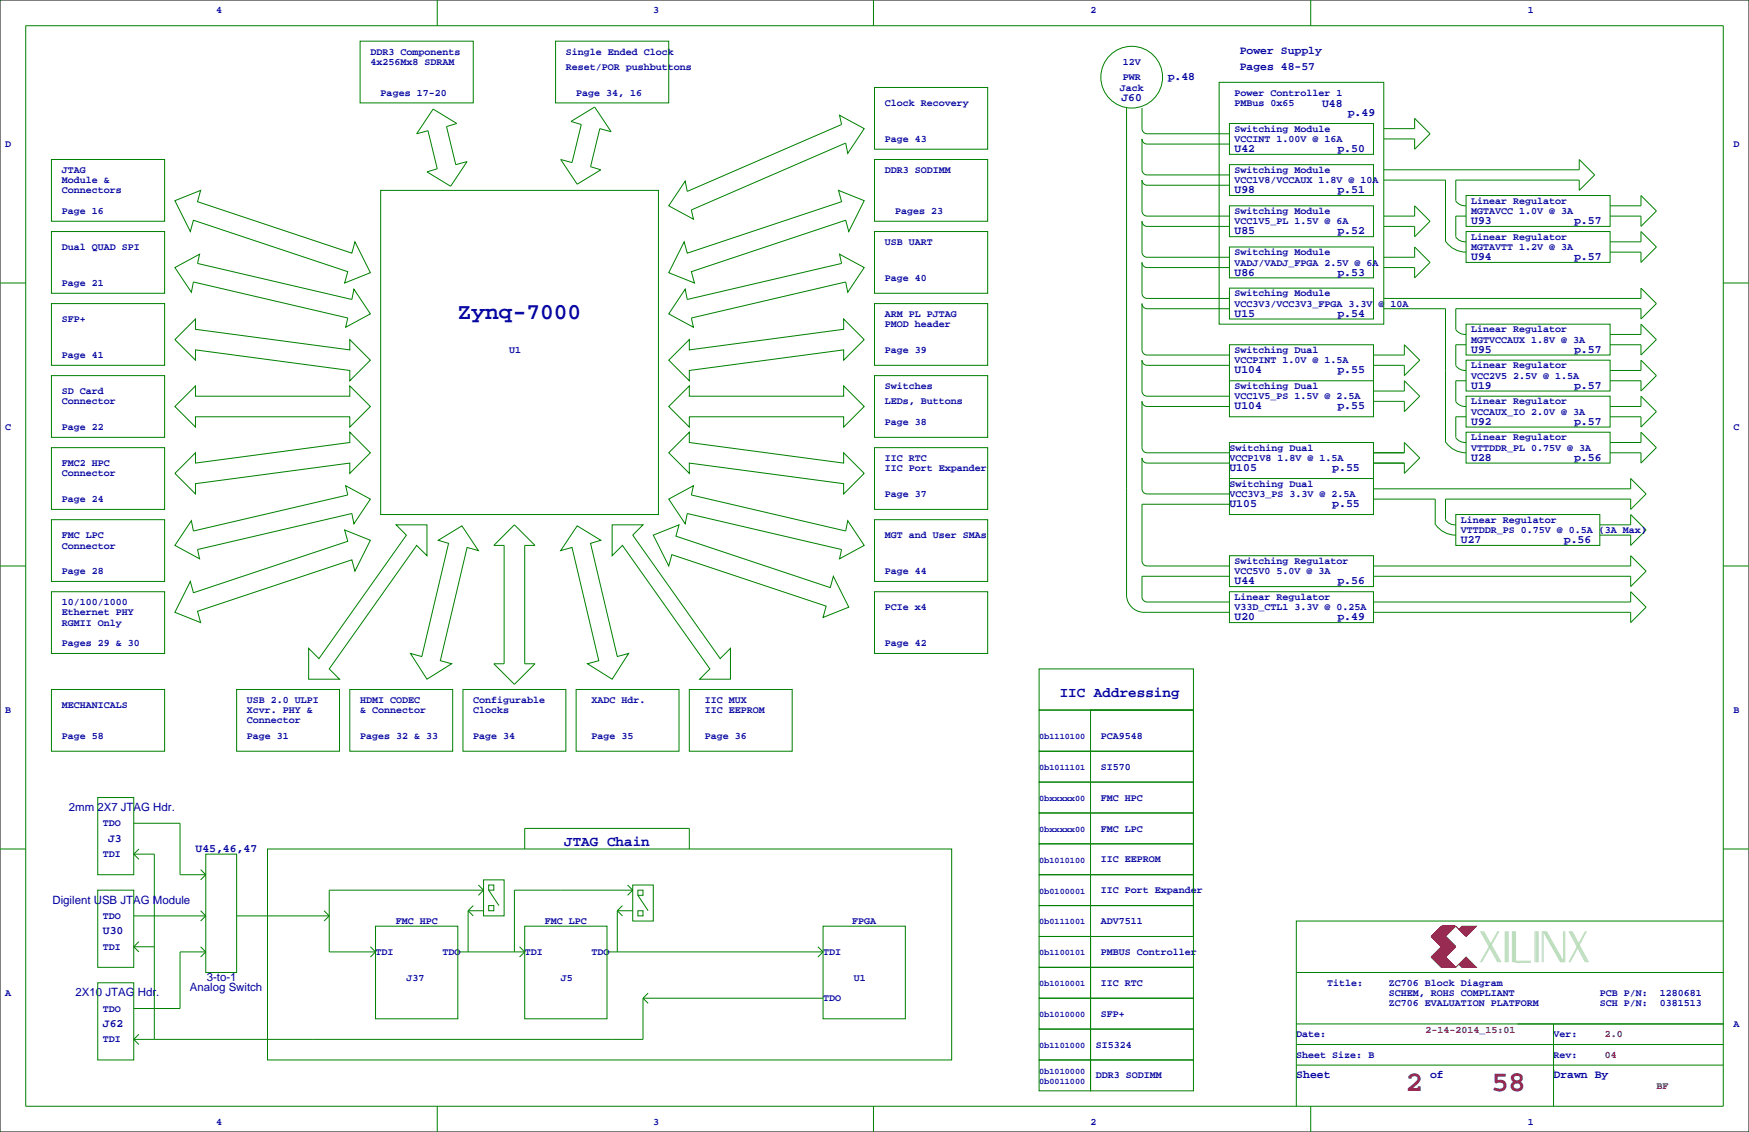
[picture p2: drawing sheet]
<svg xmlns="http://www.w3.org/2000/svg" width="432mm" height="279mm" viewBox="0 0 432 279" stroke-linecap="round" stroke-linejoin="round" font-family="sans-serif">
<path d="M0 0h431.8v279.4h-431.8z" fill="none" stroke="#000" stroke-width=".25"/>
<g fill="none" stroke="#008000" stroke-width=".25">
<path d="M6.3 6.4h419.1v266.6h-419.1zM88.9 10.2h27.9v15.2h-27.9zM107.9 0v6.4M137.2 10.2h27.9v15.2h-27.9zM215.6 0v6.4M323.6 0v6.4M12.7 39.4h27.9v15.2h-27.9zM106.9 26.9l5.9 3.6-2.6 .7 2.3 9.4 2.8-.7-4 6.1-5.9-3.6 2.5-.7-2.2-9.4-2.8 .7zM141 30l5.8-3.6 4.1 6.1-2.8-.7-2.3 9.3 2.5 .8-5.8 3.6-4.1-6.1 2.8 .7 2.3-9.4zM215.9 21.6h27.9v15.2h-27.9zM215.9 39.4h27.9v15.2h-27.9zM278.1 26.7v120.6"/>
<path d="M281.9 26.7v5.1a1.27 1.27 0 0 0 1.3 1.2h20.3M301 20.3h40.6v59.7h-40.6zM303.5 30.5h35.6v7.6h-35.6zM303.5 35.6h-20.3a1.27 1.27 0 0 1-1.3-1.3v7.6a1.27 1.27 0 0 0 1.3 1.3h20.3M341.6 31.8h7.6v-2.6l3.9 3.8-3.9 3.8v-2.5h-7.6M12.7 57.2h27.9v15.2h-27.9zM43.2 49.5l6.3-2.5-.7 2.8 38.1 12.7 .7-2.8 3.8 7.6-6.3 2.5 .8-2.7-38.1-12.7-.8 2.8zM94 47h68.6v80h-68.6zM168.9 59.7l.8 2.8 38.1-12.7-.8-2.8 6.4 2.5-3.9 7.7-.7-2.8-38.1 12.7 .7 2.7-6.3-2.5zM169.2 44.7l.5 2.5 38.1-16.5-.5-2.3 6.1 3.4-4.1 6-.5-2.5-38.1 16.5 .5 2.3-6.1-3.3zM215.9 57.2h27.9v15.2h-27.9zM303.5 40.6h35.6v7.7h-35.6z"/>
<path d="M303.5 50.8h35.6v7.6h-35.6zM303.5 55.9h-20.3a1.27 1.27 0 0 1-1.3-1.3v7.6a1.27 1.27 0 0 0 1.3 1.3h20.3M303.5 45.7h-20.3a1.27 1.27 0 0 1-1.3-1.3v7.7a1.27 1.27 0 0 0 1.3 1.2h20.3M341.6 44.4h15.3v15.3M341.6 41.9h48.3v-2.5l3.8 3.8-3.8 3.8v-2.6h-30.5v5.1M341.6 53.3h7.6v-2.5l3.9 3.8-3.9 3.8v-2.5h-7.6M357 59.6a6.1 6.1 0 0 0 4.9 2.6M359.4 49.6l1.1 .9 1.4 .3M361.9 57.2h35.6v7.6h-35.6zM361.9 48.3h35.6v7.6h-35.6zM361.9 53.3h-2.5v5.2l1.1 .9 1.4 .3M397.5 50.8h7.6v-2.5l3.8 3.8-3.8 3.8v-2.6h-7.6"/>
<path d="M397.5 59.7h7.6v-2.5l3.8 3.8-3.8 3.8v-2.6h-7.6M0 69.8h6.3M12.7 74.9h27.9v15.3h-27.9zM43.2 66l6.1-3.3-.5 2.3 38.1 8.9 .5-2.5 4 6.1-6.1 3.3 .6-2.3-38.1-8.9-.6 2.5zM169.2 71.4l.5 2.5 38.1-8.9-.5-2.3 6.1 3.3-4.1 6.1-.5-2.5-38.1 8.9 .5 2.3-6.1-3.3zM215.9 74.9h27.9v15.3h-27.9zM303.5 71.1h35.6v7.6h-35.6zM303.5 61h35.6v7.6h-35.6zM303.5 76.2h-20.3a1.27 1.27 0 0 1-1.3-1.3v11.5a1.27 1.27 0 0 0 1.3 1.2h20.3M303.5 66h-20.3a1.27 1.27 0 0 1-1.3-1.2v7.6a1.27 1.27 0 0 0 1.3 1.3h20.3M341.6 76.2h15.3v33M341.6 73.7h63.5v-2.6l3.8 3.8-3.8 3.8v-2.5h-45.7v5.1"/>
<path d="M341.6 63.5h7.6v-2.5l3.9 3.8-3.9 3.8v-2.6h-7.6M425.4 69.8h6.4M12.7 92.7h27.9v15.2h-27.9zM43.2 83.8l5.1-5.1v2.6l38.1 5.1v-2.6l5 5.1-5 5.1v-2.6l-38.1-5v2.5zM170.2 83.8v2.6l38.1-5.1v-2.6l5.1 5.1-5.1 5.1v-2.5l-38.1 5v2.6l-5.1-5.1zM215.9 92.7h27.9v15.2h-27.9zM303.5 85.1h35.6v17.8h-35.6zM303.5 90.2h-20.3a1.27 1.27 0 0 1-1.3-1.3v7.6a1.27 1.27 0 0 0 1.3 1.3h20.3M303.5 94h35.6M339.1 87.6h7.6v-2.5l3.8 3.8-3.8 3.8v-2.5h-7.6M339.1 96.5h7.6v-2.5l3.8 3.8-3.8 3.8v-2.5h-7.6M359.4 99.1l1.1 1 1.4 .2"/>
<path d="M359.4 90.2l1.1 1 1.4 .2M359.4 81.3l1.1 1 1.4 .2M361.9 88.9h35.6v7.6h-35.6zM361.9 80h35.6v7.6h-35.6zM361.9 97.8h35.6v7.6h-35.6zM361.9 94h-2.5v5.1M361.9 85.1h-2.5v5.1M397.5 91.4h7.6v-2.5l3.8 3.8-3.8 3.8v-2.5h-7.6M397.5 82.5h7.6v-2.5l3.8 3.8-3.8 3.8v-2.5h-7.6M12.7 110.5h27.9v15.2h-27.9zM43.2 100.3l5.1-5.1v2.6h38.1v-2.6l5 5.1-5 5.1v-2.5h-38.1v2.5zM48.3 111.8v2.5l38.1-5.1v-2.5l5 5.1-5 5v-2.5l-38.1 5.1v2.5l-5.1-5.1z"/>
<path d="M165.1 111.8l5.1-5.1v2.5l38.1 5.1v-2.5l5.1 5-5.1 5.1v-2.5l-38.1-5.1v2.5zM165.1 100.3l5.1-5.1v2.6h38.1v-2.6l5.1 5.1-5.1 5.1v-2.5h-38.1v2.5zM215.9 110.5h27.9v15.2h-27.9zM226.1 114.3h.1M303.5 109.2h35.6v17.8h-35.6zM303.5 114.3h-20.3a1.27 1.27 0 0 1-1.3-1.3v7.7a1.27 1.27 0 0 0 1.3 1.2h20.3M303.5 100.3h-20.3a1.27 1.27 0 0 1-1.3-1.2v11.4a1.27 1.27 0 0 0 1.3 1.3h20.3M303.5 118.1h35.6M339.1 111.8h7.6v-2.6l3.8 3.8-3.8 3.8v-2.5h-7.6M357 109.2a6.1 6.1 0 0 0 4.9 2.6M359.4 108l1.1 .9 1.4 .3M361.9 106.7h35.6v7.6h-35.6z"/>
<path d="M361.9 102.9h-2.5v5M397.5 109.2h7.6v-2.5l3.8 3.8-3.8 3.8v-2.5h-7.6M397.5 100.3h7.6v-2.5l3.8 3.8-3.8 3.8v-2.5h-7.6M0 139.7h6.3M12.7 128.3h27.9v15.2h-27.9zM47.2 128.5l.6 2.6 38.1-8.9-.6-2.3 6.1 3.3-4 6.1-.5-2.6-38.1 8.9 .5 2.3-6.1-3.3zM97.8 129.5h7.6v7.7l-2.5-2.6-21.6 30.5 2.5 2.5h-7.6v-7.6l2.5 2.6 21.6-30.5zM108.2 133.3l5.8-3.5 4.1 6.1-2.8-.8-6.6 28 2.8 .7-6.1 3.8-4.1-6.3 2.8 .8 6.6-28zM127 129.5l5.1 5.1h-2.6v29.2h2.6l-5.1 5.1-5.1-5.1h2.6v-29.2h-2.6zM142.5 129.8l5.8 3.5-2.5 .8 6.6 28 2.8-.8-4.1 6.3-6.1-3.8 2.8-.7-6.6-28-2.8 .8zM151.1 129.5h7.6l-2.5 2.6 21.6 30.5 2.5-2.6v7.6h-7.6l2.6-2.5-21.6-30.5-2.6 2.6zM161.3 132.1l6.3-2.6-.7 2.8 38.1 12.7 .7-2.8 3.8 7.7-6.3 2.5 .8-2.8-38.1-12.7-.8 2.8z"/>
<path d="M165.1 123.2l6.1-3.3-.5 2.3 38.1 8.9 .5-2.6 4.1 6.1-6.1 3.3 .5-2.3-38.1-8.9-.5 2.6zM215.9 128.3h27.9v15.2h-27.9zM303.5 137.2h35.6v7.6h-35.6zM303.5 124.5h-21.6v13.9a1.27 1.27 0 0 0 1.3 1.3h20.3M339.1 139.7h63.5v-2.5l3.8 3.8-3.8 3.8v-2.6h-63.5M339.1 120.7h63.5v-2.6l3.8 3.8-3.8 3.8v-2.5h-45.7v5.1M339.1 123.2h15.2v6.3M354.4 129.5a6.1 6.1 0 0 0 5 2.6M356.8 128.3l1.2 1 1.4 .2M359.4 127h35.6v7.6h-35.6zM395 129.5h7.6v-2.5l3.8 3.8-3.8 3.8v-2.5h-7.6M425.4 139.7h6.4"/>
<path d="M12.7 146h27.9v15.3h-27.9zM47 143.5l.8 2.8 38.1-12.7-.8-2.8 6.3 2.5-3.8 7.7-.7-2.8-38.1 12.7 .7 2.8-6.3-2.6zM215.9 146h27.9v15.3h-27.9zM278.2 147.3a4.3 4.3 0 0 0 3.7 3.8M281.9 151.1h21.6M303.5 146h35.6v7.7h-35.6zM303.5 142.2h-21.6v5.1a1.27 1.27 0 0 0 1.3 1.3h20.3M339.1 148.6h63.5v-2.6l3.8 3.9-3.8 3.8v-2.6h-63.5M12.7 170.2h27.9v15.2h-27.9zM58.4 170.2h25.4v15.2h-25.4zM86.4 170.2h25.4v15.2h-25.4zM114.3 170.2h25.4v15.2h-25.4z"/>
<path d="M142.2 170.2h25.4v15.2h-25.4zM170.2 170.2h25.4v15.2h-25.4zM256.5 165.1h38.1v10.2h-38.1zM256.5 175.3h38.1v10.1h-38.1zM269.2 175.3h25.4v63.5h-25.4zM24.1 196.8h8.9v19.1h-8.9zM256.5 185.4h38.1v7.6h-38.1zM256.5 193h38.1v7.7h-38.1zM0 209.5h6.3M24.1 219.7h8.9v19.1h-8.9zM33 210.8h5.1v45.7M33 210.8l1.3 1.3"/>
<path d="M33 203.2h11.4v12.7h6.4M34.3 209.5l-1.3 1.3M49.5 214.6l1.3 1.3M50.8 210.8h7.6v29.2h-7.6zM50.8 215.9l-1.3 1.3M66 209.5h168.9v52.1h-168.9zM118.1 218.4l1.3 1.3M119.4 217.2h5.1v8.9h-5.1zM119.4 219.7h-38.1v15.2h11.4M119.4 219.7l-1.3 1.3M120.6 218.4h1.3v1.3h-1.3zM120.6 219.7l2.6 3.8"/>
<path d="M129.5 209.5v-5h40.7v5M154.9 218.4l1.3 1.3M156.2 218.4h5.1v8.9h-5.1zM156.2 219.7h-29.2v15.2M156.2 219.7l-1.3 1.3M157.5 219.7h1.2v1.3h-1.2zM256.5 215.9h38.1v7.6h-38.1zM256.5 208.3h38.1v7.6h-38.1zM256.5 200.7h38.1v7.6h-38.1zM425.4 209.5h6.4M33 226.1h17.8M33 233.7l1.3 1.2"/>
<path d="M33 233.7h5.1M34.3 232.4l-1.3 1.3M49.5 233.7l1.3 1.2M49.5 224.8l1.3 1.3M50.8 234.9h-6.4v14h-11.4M50.8 234.9l-1.3 1.3M50.8 226.1l-1.3 1.2M58.4 226.1h22.9M80 224.8l1.3 1.3M81.3 226.1l-1.3 1.2M91.4 233.7l1.3 1.2M92.7 228.6h20.3v22.9h-20.3z"/>
<path d="M92.7 234.9l-1.3 1.3M113 234.9h16.5M115.6 224.8h3.8M115.6 224.8v10.1M115.6 224.8l1.2 1.3M116.8 223.5l-1.2 1.3M120.6 223.5h1.3v1.3h-1.3zM128.3 233.7l1.2 1.2M129.5 228.6h20.4v22.9h-20.4zM129.5 234.9l-1.2 1.3M149.9 234.9h53.3M152.4 224.8l1.3 1.3"/>
<path d="M152.4 224.8h3.8M152.4 224.8v10.1M153.7 223.5l-1.3 1.3M157.5 224.8h1.2v1.3h-1.2zM157.5 221l2.5 3.8M201.9 233.7l1.3 1.2M203.2 228.6h20.3v22.9h-20.3zM203.2 234.9l-1.3 1.3M256.5 238.8h12.7v7.6h-12.7zM256.5 231.1h12.7v7.7h-12.7zM256.5 223.5h38.1v7.6h-38.1zM269.2 238.8h25.4v7.6h-25.4z"/>
<path d="M425.4 227.3h-105.4v35.6M24.1 242.6h8.9v19h-8.9zM33 256.5l1.3 1.3M34.3 255.3l-1.3 1.2M158.7 246.4h44.5M158.7 246.4l1.3 1.2M158.7 246.4v10.1h-125.7M160 245.1l-1.3 1.3M256.5 254h12.7v7.6h-12.7zM256.5 246.4h12.7v7.6h-12.7zM269.2 254h25.4v7.6h-25.4zM269.2 246.4h25.4v7.6h-25.4z"/>
<path d="M320 257.8h105.4M320 252.7h105.4M320 240h105.4M383.5 252.7v20.3M107.9 273v6.4M215.6 273v6.4M256.5 261.6h12.7v7.6h-12.7zM269.2 261.6h25.4v7.6h-25.4zM320 262.9v10.1M320 262.9h105.4M323.6 273v6.4M383.5 264.2h.1"/>
<circle cx="279.4" cy="19" r="7.6"/>
</g>
<g fill="none" stroke="#800000" stroke-width=".25">
<path d="M353.3 236.2l2.6 2.6h3.5M353.3 231.1l2.6 2.6M353.6 231.1l2.5 2.6M353.6 236.2l2.5 2.6M353.8 231.1l2.6 2.6M353.8 236.2l2.6 2.6M354.1 231.1l2.5 2.6M354.1 236.2l2.5 2.6M354.3 231.1l2.6 2.6M354.3 236.2l2.6 2.6M354.6 231.1l2.5 2.6M354.6 236.2l2.5 2.6"/>
<path d="M354.8 231.1l2.6 2.6M354.8 236.2l2.6 2.6M355.1 231.1l2.5 2.6M355.1 236.2l2.5 2.6M355.3 231.1l2.6 2.6M355.3 236.2l2.6 2.6M355.6 231.1l2.5 2.6M355.6 236.2l2.5 2.6M355.9 231.1l2.5 2.6M355.9 236.2l2.5 2.6M356.1 231.1l2.5 2.6M356.1 236.2l2.5 2.6"/>
<path d="M356.4 231.1l2.5 2.6M356.4 236.2l2.5 2.6M356.6 231.1l2.6 2.6M356.6 236.2l2.6 2.6M356.9 231.1l2.5 2.6M356.9 236.2l2.5 2.6M359.4 228.6l2.5 2.5M360.2 238l.7 .8h3.6l-2.6-2.6-2.5 2.6M360.4 237.7l1 1.1M360.4 238l.8 .8M360.7 237.5l1.2 1.3M360.7 237.7l1 1.1"/>
<path d="M360.9 237.2l1.6 1.6M360.9 237.5l1.3 1.3M361.2 237l1.8 1.8M361.2 237.2l1.5 1.6M361.4 236.7l2.1 2.1M361.4 237l1.8 1.8M361.7 236.5l2.3 2.3M361.7 236.7l2 2.1M361.9 236.5l2.3 2.3"/>
</g>
<g fill="none" stroke="#c0c0c0" stroke-width=".25">
<path d="M365.5 229.9l4.3 7.6M365.8 229.9l4.3 7.6M366 229.9l4.3 7.6M366.3 229.9l4.3 7.6M369.8 229.9l-4.3 7.6M370.1 229.9l-4.3 7.6M371.6 229.9v7.6M371.9 229.9v7.6M372.1 229.9v7.6M372.4 229.9v7.6M373.4 229.9v7.6M373.6 229.9v7.6"/>
<path d="M373.9 229.9v7.6M374.1 229.9v7.6h3.9M374.1 237.2h3.9M379 229.9v7.6M379.2 229.9v7.6M379.5 229.9v7.6M379.7 229.9v7.6M380.7 229.9v7.6M381 237.5v-7.6l4.3 7.6M381.3 229.9l4.3 7.6M381.5 229.9l4.3 7.6M381.8 229.9l4.3 7.6v-7.6"/>
<path d="M386.3 229.9v7.6M387.3 229.9l4.1 7.6M387.6 229.9l4.1 7.6M387.9 229.9l4 7.6M388.1 229.9l4.1 7.6M391.4 229.9l-4.1 7.6M391.7 229.9l-4.1 7.6"/>
</g>
<g fill="none" stroke="#f00" stroke-width=".25">
<path d="M355.9 233.7l-2.6 2.5h3.6l2.5-2.5M355.9 228.6h3.5l-2.5 2.5h-3.6zM356.1 233.7l-2.5 2.5M356.1 228.6l-2.5 2.5M356.4 233.7l-2.6 2.5M356.4 228.6l-2.6 2.5M356.6 233.7l-2.5 2.5M356.6 228.6l-2.5 2.5M356.9 233.7l-2.6 2.5M356.9 228.6l-2.6 2.5M357.1 233.7l-2.5 2.5M357.1 228.6l-2.5 2.5"/>
<path d="M357.4 233.7l-2.6 2.5M357.4 228.6l-2.6 2.5M357.6 233.7l-2.5 2.5M357.6 228.6l-2.5 2.5M357.9 233.7l-2.6 2.5M357.9 228.6l-2.6 2.5M358.1 233.7l-2.5 2.5M358.1 228.6l-2.5 2.5M358.4 233.7l-2.5 2.5M358.4 228.6l-2.5 2.5M358.6 233.7l-2.5 2.5M358.6 228.6l-2.5 2.5"/>
<path d="M358.9 233.7l-2.5 2.5M358.9 228.6l-2.5 2.5M359.2 233.7l-2.6 2.5M359.2 228.6l-2.6 2.5M360.2 229.4l.7-.8h3.6l-2.6 2.5M361.2 228.6l-.8 .8M361.4 228.6l-1 1M361.7 228.6l-1 1M361.9 228.6l-1.2 1.3M362.2 228.6l-1.3 1.3M362.5 228.6l-1.6 1.5M362.7 228.6l-1.5 1.5"/>
<path d="M363 228.6l-1.8 1.8M363.2 228.6l-1.8 1.8M363.5 228.6l-2.1 2M363.7 228.6l-2 2M364 228.6l-2.3 2.3M364.2 228.6l-2.3 2.3"/>
</g>
<g font-size="7.1" fill="#400040">
<text x="347" y="269.3">2</text>
<text x="368.2" y="269.3">58</text>
</g>
<text font-size="5.6" fill="#0000a0" x="113" y="78.9">Zynq-7000</text>
<g font-size="3.5" fill="#0000a0">
<text x="261.6" y="172">IIC Addressing</text>
<text x="139.3" y="208.8">JTAG Chain</text>
</g>
<g font-size="2.8" fill="#0000a0">
<text x="306.1" y="13.4">Power Supply</text>
<text x="306.1" y="17.2">Pages 48-57</text>
<text x="288.3" y="19.7">p.48</text>
<text x="276.9" y="24.8">J60</text>
<text x="326.4" y="26.3">U48</text>
<text x="332.7" y="28.6">p.49</text>
<text x="304.8" y="37.5">U42</text>
<text x="330.2" y="37.5">p.50</text>
<text x="304.8" y="47.7">U98</text>
<text x="330.2" y="47.7">p.51</text>
<text x="304.8" y="57.8">U85</text>
<text x="330.2" y="57.8">p.52</text>
<text x="363.2" y="55.3">U93</text>
<text x="388.6" y="55.3">p.57</text>
<text x="363.2" y="64.2">U94</text>
<text x="388.6" y="64.2">p.57</text>
<text x="304.8" y="68">U86</text>
<text x="330.2" y="68">p.53</text>
<text x="304.8" y="78.2">U15</text>
<text x="330.2" y="78.2">p.54</text>
<text x="363.2" y="87.1">U95</text>
<text x="388.6" y="87.1">p.57</text>
<text x="304.8" y="92.1">U104</text>
<text x="330.2" y="92.1">p.55</text>
<text x="363.2" y="95.9">U19</text>
<text x="388.6" y="95.9">p.57</text>
<text x="304.8" y="101">U104</text>
<text x="330.2" y="101">p.55</text>
<text x="363.2" y="104.8">U92</text>
<text x="388.6" y="104.8">p.57</text>
<text x="363.2" y="113.7">U28</text>
<text x="388.6" y="113.7">p.56</text>
<text x="303.5" y="116.3">U105</text>
<text x="328.9" y="116.3">p.55</text>
<text x="303.5" y="125.2">U105</text>
<text x="328.9" y="125.2">p.55</text>
<text x="360.7" y="134">U27</text>
<text x="386.1" y="134">p.56</text>
<text x="304.8" y="144.2">U44</text>
<text x="330.2" y="144.2">p.56</text>
<text x="304.8" y="153.1">U20</text>
<text x="330.2" y="153.1">p.49</text>
<text x="17" y="200.1">2mm 2X7 JTAG Hdr.</text>
<text x="26.7" y="207.7">J3</text>
<text x="48.3" y="210.2">U45,46,47</text>
<text x="13" y="223">Digilent USB JTAG Module</text>
<text x="25.4" y="230.6">U30</text>
<text x="18.7" y="245.9">2X10 JTAG Hdr.</text>
<text x="46.9" y="244.6">Analog Switch</text>
<text x="51" y="242.1">3-to-1</text>
<text x="25.4" y="253.4">J62</text>
<text x="320" y="266.1">Sheet</text>
<text x="353.1" y="266.1">of</text>
<text x="383.5" y="266.1">Drawn By</text>
</g>
<g font-size="2.5" fill="#0000a0">
<text x="53.3" y="3.3">4</text>
<text x="161.3" y="3.3">3</text>
<text x="269.2" y="3.3">2</text>
<text x="377.2" y="3.3">1</text>
<text x="91.4" y="13.5">DDR3 Components</text>
<text x="91.4" y="16">4x256Mx8 SDRAM</text>
<text x="139.7" y="13.5">Single Ended Clock</text>
<text x="139.7" y="17.3">Reset/POR pushbuttons</text>
<text x="277.2" y="16">12V</text>
<text x="94" y="23.6">Pages 17-20</text>
<text x="142.2" y="23.6">Page 34, 16</text>
<text x="276.4" y="22.4">Jack</text>
<text x="277.2" y="19.8">PWR</text>
<text x="304.8" y="23.6">Power Controller 1</text>
<text x="218.4" y="26.2">Clock Recovery</text>
<text x="304.8" y="26.2">PMBus 0x65</text>
<text x="218.4" y="35.1">Page 43</text>
<text x="304.8" y="32.5">Switching Module</text>
<text x="304.8" y="35.1">VCCINT 1.00V @ 16A</text>
<text x="1.3" y="36.3">D</text>
<text x="428" y="36.3">D</text>
<text x="15.2" y="42.7">JTAG</text>
<text x="15.2" y="45.2">Module &amp;</text>
<text x="15.2" y="47.8">Connectors</text>
<text x="218.4" y="42.7">DDR3 SODIMM</text>
<text x="304.8" y="45.2">VCC1V8/VCCAUX 1.8V @ 10A</text>
<text x="304.8" y="42.7">Switching Module</text>
<text x="15.2" y="52.8">Page 16</text>
<text x="221" y="52.8">Pages 23</text>
<text x="304.8" y="52.8">Switching Module</text>
<text x="363.2" y="50.3">Linear Regulator</text>
<text x="363.2" y="52.8">MGTAVCC 1.0V @ 3A</text>
<text x="304.8" y="55.4">VCC1V5_PL 1.5V @ 6A</text>
<text x="363.2" y="59.2">Linear Regulator</text>
<text x="15.2" y="61.7">Dual QUAD SPI</text>
<text x="218.4" y="60.5">USB UART</text>
<text x="304.8" y="63">Switching Module</text>
<text x="304.8" y="65.5">VADJ/VADJ_FPGA 2.5V @ 6A</text>
<text x="363.2" y="61.7">MGTAVTT 1.2V @ 3A</text>
<text x="15.2" y="70.6">Page 21</text>
<text x="218.4" y="69.3">Page 40</text>
<text x="304.8" y="73.2">Switching Module</text>
<text x="304.8" y="75.7">VCC3V3/VCC3V3_FPGA 3.3V @ 10A</text>
<text x="15.2" y="79.5">SFP+</text>
<text x="218.4" y="80.8">PMOD header</text>
<text x="218.4" y="78.2">ARM PL PJTAG</text>
<text x="363.2" y="82">Linear Regulator</text>
<text x="15.2" y="88.4">Page 41</text>
<text x="125.7" y="87.1">U1</text>
<text x="218.4" y="87.1">Page 39</text>
<text x="304.8" y="87.1">Switching Dual</text>
<text x="304.8" y="89.7">VCCPINT 1.0V @ 1.5A</text>
<text x="363.2" y="84.6">MGTVCCAUX 1.8V @ 3A</text>
<text x="363.2" y="90.9">Linear Regulator</text>
<text x="363.2" y="93.5">VCC2V5 2.5V @ 1.5A</text>
<text x="15.2" y="99.8">Connector</text>
<text x="15.2" y="97.3">SD Card</text>
<text x="218.4" y="99.8">LEDs, Buttons</text>
<text x="218.4" y="96">Switches</text>
<text x="304.8" y="96">Switching Dual</text>
<text x="304.8" y="98.6">VCC1V5_PS 1.5V @ 2.5A</text>
<text x="363.2" y="99.8">Linear Regulator</text>
<text x="1.3" y="106.2">C</text>
<text x="15.2" y="106.2">Page 22</text>
<text x="218.4" y="104.9">Page 38</text>
<text x="363.2" y="102.4">VCCAUX_IO 2.0V @ 3A</text>
<text x="428" y="106.2">C</text>
<text x="218.4" y="113.8">IIC RTC</text>
<text x="303.5" y="111.3">Switching Dual</text>
<text x="303.5" y="113.8">VCCP1V8 1.8V @ 1.5A</text>
<text x="363.2" y="108.7">Linear Regulator</text>
<text x="363.2" y="111.3">VTTDDR_PL 0.75V @ 3A</text>
<text x="15.2" y="117.6">Connector</text>
<text x="15.2" y="115.1">FMC2 HPC</text>
<text x="218.4" y="116.3">IIC Port Expander</text>
<text x="15.2" y="124">Page 24</text>
<text x="218.4" y="122.7">Page 37</text>
<text x="303.5" y="120.1">Switching Dual</text>
<text x="303.5" y="122.7">VCC3V3_PS 3.3V @ 2.5A</text>
<text x="360.7" y="129">Linear Regulator</text>
<text x="360.7" y="131.6">VTTDDR_PS 0.75V @ 0.5A (3A Max)</text>
<text x="15.2" y="135.4">Connector</text>
<text x="15.2" y="132.8">FMC LPC</text>
<text x="218.4" y="132.8">MGT and User SMAs</text>
<text x="15.2" y="141.7">Page 28</text>
<text x="218.4" y="141.7">Page 44</text>
<text x="304.8" y="139.2">Switching Regulator</text>
<text x="304.8" y="141.7">VCC5V0 5.0V @ 3A</text>
<text x="15.2" y="149.4">10/100/1000</text>
<text x="304.8" y="148.1">Linear Regulator</text>
<text x="15.2" y="154.4">RGMII Only</text>
<text x="15.2" y="151.9">Ethernet PHY</text>
<text x="218.4" y="150.6">PCIe x4</text>
<text x="304.8" y="150.6">V33D_CTL1 3.3V @ 0.25A</text>
<text x="15.2" y="159.5">Pages 29 &amp; 30</text>
<text x="218.4" y="159.5">Page 42</text>
<text x="61" y="173.5">USB 2.0 ULPI</text>
<text x="88.9" y="173.5">HDMI CODEC</text>
<text x="116.8" y="173.5">Configurable</text>
<text x="146" y="173.5">XADC Hdr.</text>
<text x="174" y="173.5">IIC MUX</text>
<text x="1.3" y="176">B</text>
<text x="15.2" y="174.8">MECHANICALS</text>
<text x="61" y="176">Xcvr. PHY &amp;</text>
<text x="61" y="178.6">Connector</text>
<text x="88.9" y="176">&amp; Connector</text>
<text x="116.8" y="176">Clocks</text>
<text x="174" y="176">IIC EEPROM</text>
<text x="428" y="176">B</text>
<text x="15.2" y="182.4">Page 58</text>
<text x="61" y="182.4">Page 31</text>
<text x="88.9" y="182.4">Pages 32 &amp; 33</text>
<text x="116.8" y="182.4">Page 34</text>
<text x="146" y="182.4">Page 35</text>
<text x="174" y="182.4">Page 36</text>
<text x="271.8" y="182.4">PCA9548</text>
<text x="271.8" y="190">SI570</text>
<text x="271.8" y="197.6">FMC HPC</text>
<text x="25.4" y="204">TDO</text>
<text x="271.8" y="205.2">FMC LPC</text>
<text x="25.4" y="211.6">TDI</text>
<text x="271.8" y="212.9">IIC EEPROM</text>
<text x="271.8" y="220.5">IIC Port Expander</text>
<text x="25.4" y="226.8">TDO</text>
<text x="97.7" y="228.1">FMC HPC</text>
<text x="134.5" y="228.1">FMC LPC</text>
<text x="210.4" y="228.1">FPGA</text>
<text x="271.8" y="228.1">ADV7511</text>
<text x="25.4" y="234.4">TDI</text>
<text x="92.7" y="235.7">TDI</text>
<text x="109.2" y="235.7">TDO</text>
<text x="129.5" y="235.7">TDI</text>
<text x="146" y="235.7">TDO</text>
<text x="203.2" y="235.7">TDI</text>
<text x="271.8" y="235.7">PMBUS Controller</text>
<text x="1.3" y="245.9">A</text>
<text x="100.3" y="242.1">J37</text>
<text x="138.4" y="242.1">J5</text>
<text x="210.8" y="242.1">U1</text>
<text x="271.8" y="243.3">IIC RTC</text>
<text x="327.7" y="243.3">Title:</text>
<text x="342.9" y="245.9">SCHEM, ROHS COMPLIANT</text>
<text x="342.9" y="243.3">ZC706 Block Diagram</text>
<text x="395" y="245.9">PCB P/N:</text>
<text x="409.8" y="245.9">1280681</text>
<text x="25.4" y="249.7">TDO</text>
<text x="203.2" y="247.1">TDO</text>
<text x="271.8" y="251">SFP+</text>
<text x="342.9" y="248.4">ZC706 EVALUATION PLATFORM</text>
<text x="395" y="248.4">SCH P/N:</text>
<text x="409.8" y="248.4">0381513</text>
<text x="25.4" y="257.3">TDI</text>
<text x="320" y="256">Date:</text>
<text x="383.5" y="256">Ver:</text>
<text x="428" y="253.5">A</text>
<text x="270.5" y="258.6">SI5324</text>
<text x="320" y="261.1">Sheet Size: B</text>
<text x="383.5" y="261.1">Rev:</text>
<text x="270.5" y="266.2">DDR3 SODIMM</text>
<text x="53.3" y="277.6">4</text>
<text x="161.3" y="277.6">3</text>
<text x="269.2" y="277.6">2</text>
<text x="377.2" y="277.6">1</text>
</g>
<g font-size="2.5" fill="#400040">
<text x="351.9" y="255">2-14-2014_15:01</text>
<text x="396.2" y="256">2.0</text>
<text x="396.2" y="261.1">04</text>
<text x="408.9" y="268.7">BF</text>
</g>
<g font-size="2.1" fill="#0000a0">
<text x="256.5" y="182.4">0b1110100</text>
<text x="256.5" y="190.1">0b1011101</text>
<text x="256.5" y="197.7">0bxxxxx00</text>
<text x="256.5" y="205.3">0bxxxxx00</text>
<text x="256.5" y="212.9">0b1010100</text>
<text x="256.5" y="220.5">0b0100001</text>
<text x="256.5" y="228.2">0b0111001</text>
<text x="256.5" y="235.8">0b1100101</text>
<text x="256.5" y="243.4">0b1010001</text>
<text x="256.5" y="251">0b1010000</text>
<text x="256.5" y="258.6">0b1101000</text>
<text x="256.5" y="265">0b1010000</text>
<text x="256.5" y="267.5">0b0011000</text>
</g>
</svg>
